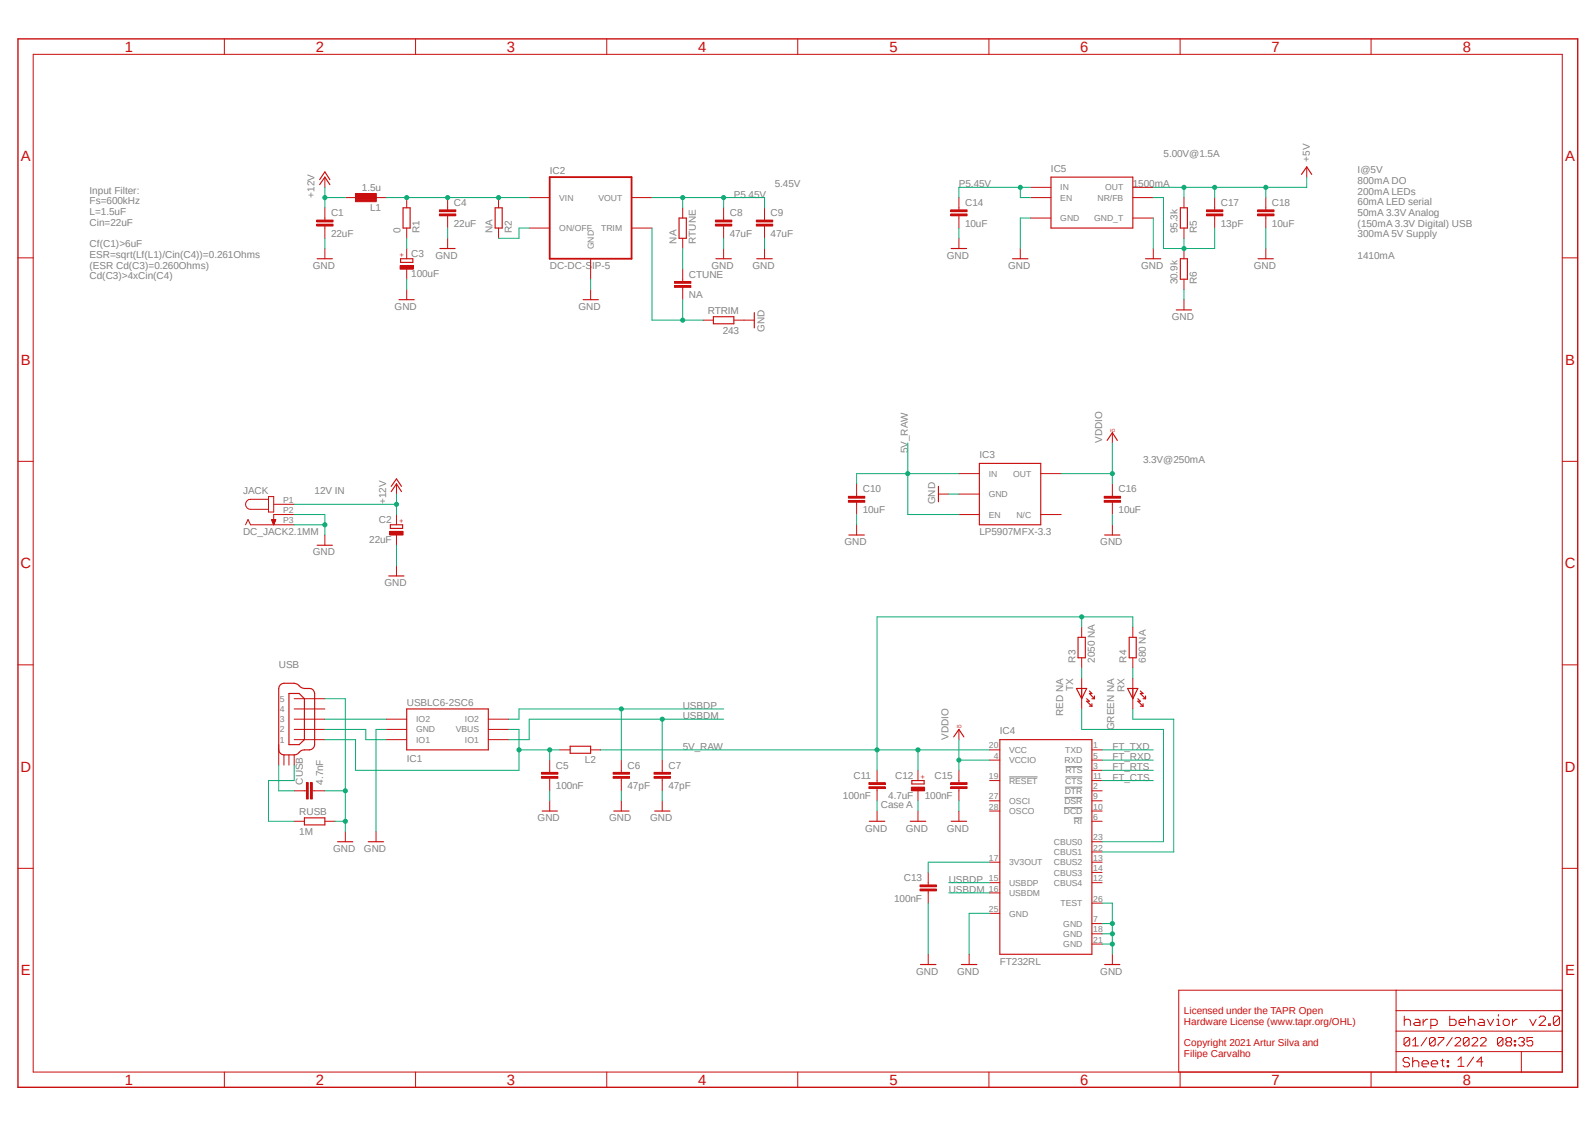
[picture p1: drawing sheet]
<svg xmlns="http://www.w3.org/2000/svg" width="297mm" height="210mm" viewBox="0 0 297 210" stroke-linecap="round" stroke-linejoin="round" font-family="sans-serif">
<path d="M3 7l291.1 195.9M294.1 7l-291.1 195.9" fill="none" stroke="#fff" stroke-width=".19"/>
<path d="M187.9 144.7h5.3M198.1 150.4h3.4M198.2 148.5h3.3M198.3 146.6h3.2M198.4 144.7h3.1M198.4 142.7h3.1M199.9 152.3h1.6" fill="none" stroke="#808080" stroke-width=".19"/>
<path d="M186.2 137.7h17.1v40h-17.1zM169.8 145.3h2.3v.7h-2.3z" fill="none" stroke="#c90d0c" stroke-width=".21"/>
<g fill="none" stroke="#c90d0c" stroke-width=".19">
<path d="M184.3 139.6h1.9M203.3 139.6h1.9M161.8 146.5h3v.3h-3zM161.8 145.7h3v.3h-3zM163.3 143.4v2.3M163.3 146.9v2.2M184.3 151h1.9M184.3 149.1h1.9M184.3 141.5h1.9M184.3 145.3h1.9M203.3 151h1.9M203.3 149.1h1.9"/>
<path d="M203.3 141.5h1.9M203.3 143.4h1.9M203.3 145.3h1.9M203.3 147.2h1.9M203.3 152.9h1.9M203.3 156.7h1.9M203.3 158.6h1.9M171.3 165.5h3.1v.4h-3.1zM171.3 164.8h3.1v.3h-3.1zM172.8 162.4v2.3M172.8 165.9v2.2M184.3 160.5h1.9"/>
<path d="M184.3 164.3h1.9M184.3 166.2h1.9M184.3 170.1h1.9M203.3 160.5h1.9M203.3 164.3h1.9M203.3 172h1.9M203.3 162.4h1.9M203.3 173.9h1.9M203.3 168.1h1.9M203.3 175.8h1.9"/>
</g>
<path d="M161.8 146.6h3M161.8 145.9h3M171.3 165.7h3.1M171.3 164.9h3.1" fill="none" stroke="#c90d0c" stroke-width=".34"/>
<path d="M169.7 146.6h2.5v.6h-2.5z" fill-rule="evenodd" fill="#c90d0c"/>
<g fill="none" stroke="#c90d0c" stroke-width=".19">
<path d="M6.2 10.1h284.7v189.5h-284.7zM41.8 7.2v2.9M77.4 7.2v2.9M113 7.2v2.9M148.5 7.2v2.9M184.1 7.2v2.9M219.8 7.2v2.9M255.3 7.2v2.9M3.3 48h2.9M290.9 48h2.9M3.3 85.9h2.9M45.7 97.7l.5-1 .5 1h8.1"/>
<path d="M50 93h-3.3a.93 .93 0 0 0-1 .9 .93 .93 0 0 0 1 .9h3.3M50 92.5h1v2.8h-1zM50.6 96.7h.8l-.4 1zM50.6 96.8h.7M50.6 96.9h.7M50.7 97h.5M50.7 97h.6M50.7 97.2h.5M50.7 97.1h.5M50.8 97.2h.3M50.8 97.3h.3M50.8 97.5h.3"/>
<path d="M50.8 97.4h.3M50.9 97.5h.1M50.9 97.5h.2M50.9 97.7h.1M50.9 97.6h.1M51 93.9h3.8M54.8 95.8h-3.8v1.9M60.5 99.6v1.9M158 93.2h3v.3h-3zM158 92.4h3v.4h-3zM159.5 90.1v2.3M159.5 93.5v2.3"/>
<path d="M159.5 97.7v1.9M174.8 92h1.9M178.6 88.2h3.8M178.6 95.8h3.8M178.6 92h3.8M193.8 88.2h3.8M193.8 95.8h3.8M205.6 93.2h3.1v.3h-3.1zM205.6 92.4h3.1v.4h-3.1zM207.1 80.6v1.9M207.1 90.1v2.3M207.1 93.5v2.3"/>
<path d="M207.1 97.7v1.9M290.9 85.9h2.9M73.8 105.3v1.9M201.4 116.8v1.9M210.9 116.8v1.9M3.3 123.8h2.9M51.9 138.6v3.9M54.8 137.7h5.7M54.8 135.8h5.7M54.8 133.9h5.7M54.8 130.1h5.7M54.8 132h5.7"/>
<path d="M71.9 137.7h3.8M71.9 135.8h3.8M71.9 133.9h3.8M90.9 137.7h3.8M90.9 135.8h3.8M90.9 133.9h3.8M104.3 139.6h1.9M110 139.6h1.9M178.6 135.8v1.9M201.4 122.5v1.9M201.4 126.3v5.7M210.9 122.5v1.9"/>
<path d="M210.9 126.3v5.7M290.9 123.8h2.9M52.9 140.5v2M53.8 140.5v2M54.8 147.2h2.3M54.8 140.5v2M54.8 152.9h1.9M57.1 145.7h.3v3.1h-.3zM57.8 145.7h.4v3.1h-.4zM58.2 147.2h2.3M60.5 152.9h1.9M64.3 154.8v1.9"/>
<path d="M70 154.8v1.9M100.8 144.6h3.1v.3h-3.1zM100.8 143.8h3.1v.3h-3.1zM102.4 141.5v2.3M102.4 144.9v2.3M102.4 149.1v1.9M114.2 144.6h3v.3h-3zM114.2 143.8h3v.3h-3zM115.7 141.5v2.3M115.7 144.9v2.3M115.7 149.1v1.9M121.8 144.6h3v.3h-3z"/>
<path d="M121.8 143.8h3v.3h-3zM123.3 141.5v2.3M123.3 144.9v2.3M123.3 149.1v1.9M163.3 151v1.9M169.7 146.6h2.5v.6h-2.5zM170.9 143.4v1.9M170.9 147.2v1.9M170.9 151v1.9M177 146.5h3.1v.3h-3.1zM177 145.7h3.1v.3h-3.1zM178.6 143.4v2.3"/>
<path d="M178.6 146.9v2.2M178.6 151v1.9M3.3 161.7h2.9M172.8 177.7v1.9M180.5 177.7v1.9M207.1 177.7v1.9M290.9 161.7h2.9M41.8 199.6v2.8M77.4 199.6v2.8M113 199.6v2.8M148.5 199.6v2.8M184.1 199.6v2.8"/>
<path d="M219.8 199.6v2.8M255.3 199.6v2.8M260 195.8h30.9M260 184.4v15.2M260 192h30.9M260 188.2h30.9M261.5 189.2v1.7M261.5 190.1l.3-.3h.5l.3 .3v.8M262.5 197.2l-.3-.3h-.6l-.3 .3v.3l.3 .3h.6l.3 .3v.3l-.3 .2h-.6l-.3-.2M262.5 193.4l-.2-.2h-.6l-.2 .2v1.1M262.5 193.4v1.1l-.2 .2h-.6l-.2-.2M262.5 193.4l-1 1.1"/>
<path d="M263.1 196.9v1.7M263.1 197.8l.3-.3h.5l.3 .3v.8M263.1 194.7h1M263.1 193.7l.5-.5v1.5M263.5 189.8h.6l.3 .3v.8h-.9l-.3-.3 .3-.2h.9M264.8 198.1h1.2v-.3l-.3-.3h-.6l-.3 .3v.6l.3 .2h.6M265 189.8v1.1M265.7 193.2l-1.1 1.5M265.9 189.8h-.3l-.6 .6M266.4 190.9h.9l.3-.3v-.5l-.3-.3h-.9v1.7M266.5 198.1h1.2v-.3l-.3-.3h-.6l-.3 .3v.6l.3 .2h.6M267.3 193.4l-.3-.2h-.5l-.3 .2v1.1"/>
<path d="M267.3 193.4v1.1l-.3 .2h-.5l-.3-.2M267.3 193.4l-1.1 1.1M267.8 193.2h1.1v.2l-1.1 1.1v.2M268.3 197.5h.6M268.6 197.2v1.2l.3 .2M269.5 197.5h.2v.3h-.2zM269.5 198.4h.2v.2h-.2zM270 189.2v1.7h.8l.3-.3v-.5l-.3-.3h-.8M270.4 193.2l-1 1.5M270.9 193.4l.3-.2h.5l.3 .2v.3l-1.1 1h1.1M271.5 197.4l.6-.6v1.7M271.5 198.5h1.1"/>
<path d="M271.7 190.4h1.2v-.3l-.3-.3h-.6l-.3 .3v.5l.3 .3h.6M273.5 190.1l.3-.3h.5l.3 .3v.8M273.5 189.2v1.7M273.6 193.4l-.3-.2h-.5l-.3 .2v1.1M273.6 193.4v1.1l-.3 .2h-.5l-.3-.2M273.6 193.4l-1.1 1.1M274.1 193.4l.3-.2h.5l.3 .2v.3l-1.1 1h1.1M274.4 196.8l-1.2 1.7M275.5 189.8h.6l.3 .3v.8h-.9l-.3-.3 .3-.2h.9M275.7 193.4l.2-.2h.6l.2 .2v.3l-1 1h1M276.1 197.7h-1.1l.8-.9v1.7M277 189.8l.5 1.1 .6-1.1"/>
<path d="M278.7 189.8h.3v1.1M278.7 190.9h.6M279 188.9v.3M279.9 193.4l-.3-.2h-.5l-.3 .2v1.1M279.9 193.4v1.1l-.3 .2h-.5l-.3-.2M279.9 193.4l-1.1 1.1M279.9 190.1l.3-.3h.6l.3 .3v.5l-.3 .3h-.6l-.3-.3zM280.7 194l-.3-.3v-.3l.3-.2h.5l.3 .2v.3l-.3 .3M280.7 194l-.3 .2v.3l.3 .2h.5l.3-.2v-.3l-.3-.2M280.7 194h.5M281.6 189.8v1.1M282 194.5h.2v.2h-.2z"/>
<path d="M282 193.7h.2v.3h-.2zM282.5 189.8h-.3l-.6 .6M282.8 193.4l.2-.2h.5l.3 .2v.3l-.3 .3M283.3 195.8v3.8M283.3 194h.2M283.5 194l.3 .2v.3l-.3 .2h-.5l-.2-.2M284.9 189.8l.6 1.1 .5-1.1M285.4 193.2h-1v.8l.8-.3 .2 .3v.5l-.2 .2h-.6l-.2-.2M286.6 189.5l.3-.3h.6l.3 .3v.3l-1.2 1.1h1.2M288.4 190.6h.3v.3h-.3zM290.4 189.5v1.1l-.3 .3h-.6l-.2-.3M290.4 189.5l-.3-.3h-.6l-.2 .3v1.1"/>
<path d="M290.4 189.5l-1.1 1.1M290.9 184.4h-71.4v15.2"/>
</g>
<g fill="none" stroke="#c90d0c" stroke-width=".34">
<path d="M158 93.3h3M158 92.6h3M205.6 93.3h3.1M205.6 92.6h3.1M57.2 145.7v3.1M58 145.7v3.1M100.8 144.7h3.1M100.8 144h3.1M114.2 144.7h3M114.2 144h3M121.8 144.7h3M121.8 144h3"/>
<path d="M177 146.6h3.1M177 145.9h3.1"/>
</g>
<g fill="none" stroke="#c90d0c" stroke-width=".21">
<path d="M72.7 97.7h2.3v.7h-2.3zM158.1 99.6h2.9M174.8 90.6v2.8M182.4 86.3h11.4v11.4h-11.4zM205.7 99.6h2.8M206.2 82l.9-1.4 1 1.4M59.1 101.5h2.8M72.4 107.2h2.8M200.7 118.7h1.4v3.8h-1.4zM210.3 118.7h1.3v3.8h-1.3zM52.2 127.5l.7-.3h1.9a1.49 1.49 0 0 1 1.2 .7 3.4 3.4 0 0 0 2 .3l.3 .2 .3 .7v9.5a1.01 1.01 0 0 1-1 1 1.9 1.9 0 0 0-2.1 .7l-.7 .2h-1.9a1.02 1.02 0 0 1-1-.9v-11.4zM53.8 129.1h1.9l1 1v7.6l-1 .9h-1.9z"/>
<path d="M75.7 132h15.2v7.6h-15.2zM106.2 138.9h3.8v1.4h-3.8zM177.6 137.2l1-1.4 .9 1.4M200.4 128.2h2l-1 1.9zM202.4 130.1l.5 .5h-.5l.9 .9M202.9 128.7l.4 .4h-.4l.9 1M202.9 131.5h.4M203.3 130.1h.5M203.3 131v.5M203.8 129.6v.5M210 128.2h1.9l-1 1.9zM211.9 130.1l.4 .5h-.4l1 .9"/>
<path d="M212.3 128.7l.6 .4h-.6l1 1M212.3 131.5h.6M212.9 130.1h.4M212.9 131v.5M213.3 129.6v.5M56.7 152.3h3.8v1.3h-3.8zM62.9 156.7h2.8M68.6 156.7h2.8M101 151h2.8M114.3 151h2.8M121.9 151h2.9M161.9 152.9h2.9"/>
<path d="M169.5 152.9h2.9M177.1 152.9h2.9M171.4 179.6h2.9M179 179.6h2.9M205.7 179.6h2.8"/>
</g>
<path d="M3.3 7.2h290.5v195.2h-290.5z" fill="none" stroke="#c90d0c" stroke-width=".25"/>
<path d="M72.6 98.9h2.5v.7h-2.5z" fill-rule="evenodd" fill="#c90d0c"/>
<g fill="none" stroke="#c90d0c" stroke-width=".19">
<path d="M60.5 38.7v2.2M64.3 36.8h7.6M66.2 36h3.8v1.5h-3.8zM66.2 36.1h3.8M66.2 36.2h3.8M66.2 36.3h3.8M66.2 36.4h3.8M66.2 36.5h3.8M66.2 36.6h3.8M66.2 36.7h3.8M66.2 36.9h3.8M66.2 37h3.8"/>
<path d="M66.2 37.2h3.8M66.2 37.3h3.8M66.2 37.4h3.8M75.7 36.8v1.9M81.8 39.8h3.1v.4h-3.1zM81.8 39.1h3.1v.3h-3.1zM83.4 36.8v2.3M92.8 36.8v1.9M98.6 36.8h3.8M117.6 36.8h3.8M127.1 38.7v1.9M134.7 38.7v2.2"/>
<path d="M142.4 38.7v2.2M59 41.7h3v.4h-3zM59 41h3v.3h-3zM60.5 42.1v2.3M60.5 46.3v1.9M75.7 42.5v1.9M75.7 53.9v1.9M83.4 40.2v2.3M83.4 44.4v1.9M92.8 42.5v1.9M98.6 42.5h3.8M110 48.2v3.8"/>
<path d="M110 53.9v1.9M117.6 42.5h3.8M125.6 53.2h3.1v.3h-3.1zM125.6 52.4h3.1v.3h-3.1zM127.1 44.4v1.9M127.1 50.1v2.3M127.1 53.5v2.3M130.9 59.6h1.9M133.2 41.7h3.1v.4h-3.1zM133.2 41h3.1v.3h-3.1zM134.7 42.1v2.3M134.7 46.3v1.9"/>
<path d="M136.7 59.6h3.8M140.8 41.7h3.1v.4h-3.1zM140.8 41h3.1v.3h-3.1zM142.4 42.1v2.3M142.4 46.3v1.9M72.6 98.9h2.5v.7h-2.5zM73.8 90.1v1.9M73.8 95.8v1.9M73.8 99.6v1.9"/>
</g>
<g fill="none" stroke="#c90d0c" stroke-width=".21">
<path d="M75.1 38.7h1.3v3.8h-1.3zM92.2 38.7h1.3v3.8h-1.3zM59.1 48.2h2.8M74.3 55.8h2.8M74.6 48.2h2.3v.7h-2.3zM81.9 46.3h2.9M108.6 55.8h2.8M126.4 40.6h1.4v3.8h-1.4zM132.8 59h3.9v1.3h-3.9zM133.3 48.2h2.9M140.5 58.2v2.8M140.9 48.2h2.9"/>
<path d="M72.9 91.5l.9-1.4 1 1.4M72.9 90.6l.9-1.4 1 1.4"/>
</g>
<path d="M81.8 39.2h3.1M102.4 33h15.2v15.2h-15.2zM59 41.9h3M59 41.1h3M81.8 40h3.1M125.6 53.3h3.1M125.6 52.6h3.1M133.2 41.9h3.1M133.2 41.1h3.1M140.8 41.9h3.1M140.8 41.1h3.1" fill="none" stroke="#c90d0c" stroke-width=".34"/>
<path d="M74.5 49.4h2.5v.7h-2.5z" fill-rule="evenodd" fill="#c90d0c"/>
<g fill="none" stroke="#c90d0c" stroke-width=".19">
<path d="M60.5 33v1.9M177 39.8h3.1v.4h-3.1zM177 39.1h3.1v.3h-3.1zM178.6 36.8v2.3M191.9 34.9h3.8M191.9 36.8h3.8M210.9 34.9h3.9M210.9 36.8h3.9M220.5 36.8v1.9M224.7 39.8h3v.4h-3zM224.7 39.1h3v.3h-3zM226.2 36.8v2.3"/>
<path d="M234.2 39.8h3v.4h-3zM234.2 39.1h3v.3h-3zM235.7 36.8v2.3M243.3 31.1v1.9M74.5 49.4h2.5v.7h-2.5zM75.7 46.3v1.9M75.7 50.1v1.9M178.6 40.2v2.3M178.6 44.4v1.9M190 46.3v1.9M191.9 40.6h3.8M210.9 40.6h3.9"/>
<path d="M214.8 46.3v1.9M220.5 42.5v1.9M220.5 46.3v1.9M220.5 52v1.9M220.5 55.8v1.9M226.2 40.2v2.3M235.7 40.2v2.3M235.7 46.3v1.9"/>
</g>
<path d="M59.5 34.4l1-1.4 .9 1.4M59.5 33.4l1-1.4 .9 1.4M195.7 33h15.2v9.5h-15.2zM219.8 38.7h1.3v3.8h-1.3zM242.4 32.5l.9-1.4 1 1.4M177.1 46.3h2.9M188.6 48.2h2.8M213.3 48.2h2.9M219 57.7h2.9M219.8 48.2h1.3v3.8h-1.3zM234.3 48.2h2.8" fill="none" stroke="#c90d0c" stroke-width=".21"/>
<path d="M177 39.2h3.1M224.7 39.2h3M234.2 39.2h3M177 40h3.1M224.7 40h3M234.2 40h3" fill="none" stroke="#c90d0c" stroke-width=".34"/>
<path d="M172.8 168.1v9.6M184.3 170.1h-3.8v7.6M205.2 168.1h1.9v9.6M205.2 172h1.9M205.2 173.9h1.9M205.2 175.8h1.9" fill="none" stroke="#0dab76" stroke-width=".19"/>
<circle cx="207.1" cy="175.8" r=".38" fill="#0dab76"/>
<circle cx="207.1" cy="175.8" r=".38" fill="none" stroke="#0dab76" stroke-width=".19"/>
<circle cx="207.1" cy="173.9" r=".38" fill="#0dab76"/>
<circle cx="207.1" cy="173.9" r=".38" fill="none" stroke="#0dab76" stroke-width=".19"/>
<circle cx="207.1" cy="172" r=".38" fill="#0dab76"/>
<g fill="none" stroke="#0dab76" stroke-width=".19">
<path d="M60.5 130.1h3.8v24.7M60.5 147.2h3.8"/>
<circle cx="207.1" cy="172" r=".38"/>
</g>
<circle cx="64.3" cy="147.2" r=".38" fill="#0dab76"/>
<g fill="none" stroke="#0dab76" stroke-width=".19">
<path d="M62.4 152.9h1.9"/>
<circle cx="64.3" cy="147.2" r=".38"/>
</g>
<circle cx="64.3" cy="152.9" r=".38" fill="#0dab76"/>
<g fill="none" stroke="#0dab76" stroke-width=".19">
<path d="M54.8 95.8h5.7v3.8M54.8 97.7h5.7M159.5 95.8v1.9M176.7 92h1.9M207.1 95.8v1.9M71.9 135.8h-1.9v19M102.4 147.2v1.9M115.7 147.2v1.9M123.3 147.2v1.9M163.3 149.1v1.9M170.9 149.1v1.9M178.6 149.1v1.9"/>
<circle cx="64.3" cy="152.9" r=".38"/>
</g>
<circle cx="60.5" cy="97.7" r=".38" fill="#0dab76"/>
<g fill="none" stroke="#0dab76" stroke-width=".19">
<path d="M214.8 34.9h28.5M235.7 34.9v1.9M60.5 44.4v1.9M75.7 52v1.9M83.4 42.5v1.9M110 52v1.9M134.7 44.4v1.9M142.4 44.4v1.9M178.6 42.5v1.9M191.9 40.6h-1.9v5.7M214.8 40.6v5.7M220.5 53.9v1.9"/>
<path d="M235.7 42.5v3.8M73.8 101.5v3.8"/>
<circle cx="60.5" cy="97.7" r=".38"/>
</g>
<circle cx="235.7" cy="34.9" r=".38" fill="#0dab76"/>
<g fill="none" stroke="#0dab76" stroke-width=".19">
<path d="M220.5 34.9v1.9M226.2 34.9v1.9"/>
<circle cx="235.7" cy="34.9" r=".38"/>
</g>
<circle cx="220.5" cy="34.9" r=".38" fill="#0dab76"/>
<circle cx="220.5" cy="34.9" r=".38" fill="none" stroke="#0dab76" stroke-width=".19"/>
<circle cx="226.2" cy="34.9" r=".38" fill="#0dab76"/>
<g fill="none" stroke="#0dab76" stroke-width=".19">
<path d="M243.3 33v1.9M178.6 137.7v5.7M178.6 141.5h5.7"/>
<circle cx="226.2" cy="34.9" r=".38"/>
</g>
<circle cx="178.6" cy="141.5" r=".38" fill="#0dab76"/>
<g fill="none" stroke="#0dab76" stroke-width=".19">
<path d="M197.6 88.2h9.5M207.1 82.5v7.6"/>
<circle cx="178.6" cy="141.5" r=".38"/>
</g>
<circle cx="207.1" cy="88.2" r=".38" fill="#0dab76"/>
<g fill="none" stroke="#0dab76" stroke-width=".19">
<path d="M115.7 132v9.5M134.7 132h-38.1v1.9M176.7 164.3h7.6M184.3 160.5h-11.5v1.9"/>
<circle cx="207.1" cy="88.2" r=".38"/>
</g>
<circle cx="115.7" cy="132" r=".38" fill="#0dab76"/>
<g fill="none" stroke="#0dab76" stroke-width=".19">
<path d="M94.7 133.9h1.9M98.6 133.9h36.1M123.3 133.9v7.6M176.7 166.2h7.6"/>
<circle cx="115.7" cy="132" r=".38"/>
</g>
<circle cx="123.3" cy="133.9" r=".38" fill="#0dab76"/>
<g fill="none" stroke="#0dab76" stroke-width=".19">
<path d="M96.6 135.8v3.8h7.7M98.6 133.9v3.8h-3.9M102.4 139.6v1.9M205.2 139.6h9.6M205.2 141.5h9.6"/>
<circle cx="123.3" cy="133.9" r=".38"/>
</g>
<circle cx="102.4" cy="139.6" r=".38" fill="#0dab76"/>
<g fill="none" stroke="#0dab76" stroke-width=".19">
<path d="M60.5 137.7h5.7v5.7h30.4v-3.8"/>
<circle cx="102.4" cy="139.6" r=".38"/>
</g>
<circle cx="96.6" cy="139.6" r=".38" fill="#0dab76"/>
<g fill="none" stroke="#0dab76" stroke-width=".19">
<path d="M60.5 135.8h7.6v1.9h3.8M60.5 133.9h11.4M94.7 135.8h1.9M170.9 139.6v3.8M184.3 139.6h-21v3.8M201.4 132v3.8h15.3v20.9h-11.5M201.4 124.4v1.9M210.9 124.4v1.9M210.9 132v1.9h7.7v24.7h-13.4M51.9 142.5v4.7h2.9M54.8 142.5v2.8h-4.8v7.6h4.8M205.2 143.4h9.6"/>
<path d="M205.2 145.3h9.6"/>
<circle cx="96.6" cy="139.6" r=".38"/>
</g>
<circle cx="163.3" cy="139.6" r=".38" fill="#0dab76"/>
<circle cx="163.3" cy="139.6" r=".38" fill="none" stroke="#0dab76" stroke-width=".19"/>
<circle cx="170.9" cy="139.6" r=".38" fill="#0dab76"/>
<g fill="none" stroke="#0dab76" stroke-width=".19">
<path d="M201.4 114.9v1.9M210.9 116.8v-1.9h-47.6v24.7h-51.4"/>
<circle cx="170.9" cy="139.6" r=".38"/>
</g>
<circle cx="201.4" cy="114.9" r=".38" fill="#0dab76"/>
<g fill="none" stroke="#0dab76" stroke-width=".19">
<path d="M169 88.2h9.6"/>
<circle cx="201.4" cy="114.9" r=".38"/>
</g>
<circle cx="169" cy="88.2" r=".38" fill="#0dab76"/>
<g fill="none" stroke="#0dab76" stroke-width=".19">
<path d="M73.8 92v3.8M169 82.5v13.3h9.6M169 88.2h-9.5v1.9"/>
<circle cx="169" cy="88.2" r=".38"/>
</g>
<circle cx="73.8" cy="93.9" r=".38" fill="#0dab76"/>
<g fill="none" stroke="#0dab76" stroke-width=".19">
<path d="M60.5 34.9v3.8M60.5 36.8h3.8M54.8 93.9h19"/>
<circle cx="73.8" cy="93.9" r=".38"/>
</g>
<circle cx="60.5" cy="36.8" r=".38" fill="#0dab76"/>
<g fill="none" stroke="#0dab76" stroke-width=".19">
<path d="M121.4 42.5v17.1h9.5M127.1 55.8v3.8"/>
<circle cx="60.5" cy="36.8" r=".38"/>
</g>
<circle cx="127.1" cy="59.6" r=".38" fill="#0dab76"/>
<g fill="none" stroke="#0dab76" stroke-width=".19">
<path d="M83.4 36.8h15.2M98.6 42.5h-2v1.9h-3.8M127.1 46.3v3.8"/>
<circle cx="127.1" cy="59.6" r=".38"/>
</g>
<circle cx="92.8" cy="36.8" r=".38" fill="#0dab76"/>
<g fill="none" stroke="#0dab76" stroke-width=".19">
<path d="M75.7 36.8h7.7"/>
<circle cx="92.8" cy="36.8" r=".38"/>
</g>
<circle cx="83.4" cy="36.8" r=".38" fill="#0dab76"/>
<g fill="none" stroke="#0dab76" stroke-width=".19">
<path d="M71.9 36.8h3.8"/>
<circle cx="83.4" cy="36.8" r=".38"/>
</g>
<circle cx="75.7" cy="36.8" r=".38" fill="#0dab76"/>
<g fill="none" stroke="#0dab76" stroke-width=".19">
<path d="M190 34.9v1.9h1.9M191.9 34.9h-13.3v1.9M75.7 44.4v1.9"/>
<circle cx="75.7" cy="36.8" r=".38"/>
</g>
<circle cx="190" cy="34.9" r=".38" fill="#0dab76"/>
<g fill="none" stroke="#0dab76" stroke-width=".19">
<path d="M121.4 36.8h21v1.9M134.7 36.8v1.9"/>
<circle cx="190" cy="34.9" r=".38"/>
</g>
<circle cx="134.7" cy="36.8" r=".38" fill="#0dab76"/>
<g fill="none" stroke="#0dab76" stroke-width=".19">
<path d="M127.1 36.8v1.9"/>
<circle cx="134.7" cy="36.8" r=".38"/>
</g>
<circle cx="127.1" cy="36.8" r=".38" fill="#0dab76"/>
<g fill="none" stroke="#0dab76" stroke-width=".19">
<path d="M226.2 42.5v3.8h-5.7v-1.9"/>
<circle cx="127.1" cy="36.8" r=".38"/>
</g>
<circle cx="220.5" cy="46.3" r=".38" fill="#0dab76"/>
<g fill="none" stroke="#0dab76" stroke-width=".19">
<path d="M214.8 36.8h1.9v9.5h3.8"/>
<circle cx="220.5" cy="46.3" r=".38"/>
</g>
<g font-size="2.8" fill="#c90d0c">
<text x="23.2" y="9.7">1</text>
<text x="58.8" y="9.7">2</text>
<text x="94.4" y="9.7">3</text>
<text x="130" y="9.7">4</text>
<text x="165.6" y="9.7">5</text>
<text x="201.2" y="9.7">6</text>
<text x="236.8" y="9.7">7</text>
<text x="272.4" y="9.7">8</text>
<text x="3.9" y="30">A</text>
<text x="291.5" y="30">A</text>
<text x="3.9" y="67.9">B</text>
<text x="291.5" y="67.9">B</text>
<text x="3.8" y="105.8">C</text>
<text x="291.4" y="105.8">C</text>
<text x="3.8" y="143.7">D</text>
<text x="291.4" y="143.7">D</text>
<text x="3.9" y="181.6">E</text>
<text x="291.5" y="181.6">E</text>
<text x="23.2" y="202">1</text>
<text x="58.8" y="202">2</text>
<text x="94.4" y="202">3</text>
<text x="130" y="202">4</text>
<text x="165.6" y="202">5</text>
<text x="201.2" y="202">6</text>
<text x="236.8" y="202">7</text>
<text x="272.4" y="202">8</text>
</g>
<g font-size="1.9" fill="#808080">
<text x="216.7" y="29.2">5.00V@1.5A</text>
<text x="67.4" y="35.6">1.5u</text>
<text x="102.4" y="32.4">IC2</text>
<text x="144.3" y="34.9">5.45V</text>
<text x="178.6" y="34.9">P5.45V</text>
<text x="195.7" y="32">IC5</text>
<text x="211" y="34.9">1500mA</text>
<text x="243.9" y="30.1" transform="rotate(-90 243.9 30.1)">+5V</text>
<text x="252.8" y="32.3">I@5V</text>
<text x="252.8" y="34.2">800mA DO</text>
<text x="16.7" y="36.1">Input Filter:</text>
<text x="16.7" y="38.1">Fs=600kHz</text>
<text x="16.7" y="40">L=1.5uF</text>
<text x="58.6" y="36.8" transform="rotate(-90 58.6 36.8)">+12V</text>
<text x="61.6" y="40.3">C1</text>
<text x="68.9" y="39.2">L1</text>
<text x="84.5" y="38.4">C4</text>
<text x="135.9" y="40.3">C8</text>
<text x="136.7" y="36.8">P5.45V</text>
<text x="143.5" y="40.3">C9</text>
<text x="179.7" y="38.4">C14</text>
<text x="227.3" y="38.4">C17</text>
<text x="236.9" y="38.4">C18</text>
<text x="252.8" y="36.2">200mA LEDs</text>
<text x="252.8" y="38.2">60mA LED serial</text>
<text x="252.8" y="40.2">50mA 3.3V Analog</text>
<text x="16.7" y="42">Cin=22uF</text>
<text x="16.7" y="46">Cf(C1)&gt;6uF</text>
<text x="61.6" y="44.1">22uF</text>
<text x="74.5" y="43.4" transform="rotate(-90 74.5 43.4)">0</text>
<text x="76.6" y="47.8">C3</text>
<text x="78.1" y="43.4" transform="rotate(-90 78.1 43.4)">R1</text>
<text x="84.5" y="42.2">22uF</text>
<text x="91.7" y="43.4" transform="rotate(-90 91.7 43.4)">NA</text>
<text x="95.3" y="43.4" transform="rotate(-90 95.3 43.4)">R2</text>
<text x="126" y="45.3" transform="rotate(-90 126 45.3)">NA</text>
<text x="129.6" y="45.3" transform="rotate(-90 129.6 45.3)">RTUNE</text>
<text x="135.9" y="44.1">47uF</text>
<text x="143.5" y="44.1">47uF</text>
<text x="179.7" y="42.2">10uF</text>
<text x="219.3" y="43.4" transform="rotate(-90 219.3 43.4)">95.3k</text>
<text x="222.9" y="43.4" transform="rotate(-90 222.9 43.4)">R5</text>
<text x="227.3" y="42.2">13pF</text>
<text x="236.9" y="42.2">10uF</text>
<text x="252.8" y="42.2">(150mA 3.3V Digital) USB</text>
<text x="252.8" y="44.2">300mA 5V Supply</text>
<text x="16.7" y="48">ESR=sqrt(Lf(L1)/Cin(C4))=0.261Ohms</text>
<text x="16.7" y="50">(ESR Cd(C3)=0.260Ohms)</text>
<text x="16.7" y="52">Cd(C3)&gt;4xCin(C4)</text>
<text x="58.3" y="50.1">GND</text>
<text x="76.6" y="51.6">100uF</text>
<text x="81.1" y="48.2">GND</text>
<text x="102.4" y="50.1">DC-DC-SIP-5</text>
<text x="128.3" y="51.7">CTUNE</text>
<text x="132.5" y="50.1">GND</text>
<text x="140.1" y="50.1">GND</text>
<text x="176.3" y="48.2">GND</text>
<text x="187.7" y="50.1">GND</text>
<text x="212.5" y="50.1">GND</text>
<text x="219.3" y="53" transform="rotate(-90 219.3 53)">30.9k</text>
<text x="222.9" y="53" transform="rotate(-90 222.9 53)">R6</text>
<text x="233.5" y="50.1">GND</text>
<text x="252.8" y="48.2">1410mA</text>
<text x="73.5" y="57.7">GND</text>
<text x="107.7" y="57.7">GND</text>
<text x="128.3" y="55.5">NA</text>
<text x="131.8" y="58.5">RTRIM</text>
<text x="218.2" y="59.6">GND</text>
<text x="134.6" y="62.1">243</text>
<text x="142.4" y="61.8" transform="rotate(-90 142.4 61.8)">GND</text>
<text x="205.2" y="82.5" transform="rotate(-90 205.2 82.5)">VDDIO</text>
<text x="169" y="84.4" transform="rotate(-90 169 84.4)">5V_RAW</text>
<text x="182.4" y="85.3">IC3</text>
<text x="212.9" y="86.3">3.3V@250mA</text>
<text x="45.3" y="92">JACK</text>
<text x="58.6" y="92">12V IN</text>
<text x="71.9" y="93.9" transform="rotate(-90 71.9 93.9)">+12V</text>
<text x="160.7" y="95.5">10uF</text>
<text x="160.7" y="91.7">C10</text>
<text x="174.2" y="93.9" transform="rotate(-90 174.2 93.9)">GND</text>
<text x="208.3" y="95.5">10uF</text>
<text x="208.3" y="91.7">C16</text>
<text x="45.3" y="99.6">DC_JACK2.1MM</text>
<text x="68.7" y="101.1">22uF</text>
<text x="70.6" y="97.3">C2</text>
<text x="157.3" y="101.5">GND</text>
<text x="182.4" y="99.6">LP5907MFX-3.3</text>
<text x="204.9" y="101.5">GND</text>
<text x="58.3" y="103.4">GND</text>
<text x="71.6" y="109.1">GND</text>
<text x="51.9" y="124.4">USB</text>
<text x="200.3" y="123.4" transform="rotate(-90 200.3 123.4)">R3</text>
<text x="203.9" y="123.4" transform="rotate(-90 203.9 123.4)">2050 NA</text>
<text x="209.8" y="123.4" transform="rotate(-90 209.8 123.4)">R4</text>
<text x="213.4" y="123.4" transform="rotate(-90 213.4 123.4)">680 NA</text>
<text x="75.7" y="131.4">USBLC6-2SC6</text>
<text x="127.1" y="132">USBDP</text>
<text x="199.9" y="128.6" transform="rotate(-90 199.9 128.6)">TX</text>
<text x="209.4" y="128.9" transform="rotate(-90 209.4 128.9)">RX</text>
<text x="127.1" y="133.9">USBDM</text>
<text x="176.7" y="137.7" transform="rotate(-90 176.7 137.7)">VDDIO</text>
<text x="186.2" y="136.7">IC4</text>
<text x="197.9" y="133.3" transform="rotate(-90 197.9 133.3)">RED NA</text>
<text x="207.5" y="136" transform="rotate(-90 207.5 136)">GREEN NA</text>
<text x="75.7" y="141.9">IC1</text>
<text x="103.5" y="143.1">C5</text>
<text x="108.9" y="142">L2</text>
<text x="116.8" y="143.1">C6</text>
<text x="124.5" y="143.1">C7</text>
<text x="127.1" y="139.6">5V_RAW</text>
<text x="207.1" y="141.5">FT_RXD</text>
<text x="207.1" y="139.6">FT_TXD</text>
<text x="207.1" y="143.4">FT_RTS</text>
<text x="56.4" y="146.1" transform="rotate(-90 56.4 146.1)">CUSB</text>
<text x="60.2" y="146.1" transform="rotate(-90 60.2 146.1)">4.7nF</text>
<text x="103.5" y="146.9">100nF</text>
<text x="116.8" y="146.9">47pF</text>
<text x="124.5" y="146.9">47pF</text>
<text x="157" y="148.8">100nF</text>
<text x="158.9" y="145">C11</text>
<text x="165.4" y="148.8">4.7uF</text>
<text x="166.7" y="144.9">C12</text>
<text x="172.2" y="148.8">100nF</text>
<text x="174" y="145">C15</text>
<text x="207.1" y="145.3">FT_CTS</text>
<text x="55.7" y="155.4">1M</text>
<text x="55.7" y="151.8">RUSB</text>
<text x="100.1" y="152.9">GND</text>
<text x="113.5" y="152.9">GND</text>
<text x="121.1" y="152.9">GND</text>
<text x="161.1" y="154.8">GND</text>
<text x="164" y="150.5">Case A</text>
<text x="168.7" y="154.8">GND</text>
<text x="176.3" y="154.8">GND</text>
<text x="62.1" y="158.6">GND</text>
<text x="67.8" y="158.6">GND</text>
<text x="166.5" y="167.9">100nF</text>
<text x="168.3" y="164.1">C13</text>
<text x="176.7" y="164.3">USBDP</text>
<text x="176.7" y="166.2">USBDM</text>
<text x="186.2" y="179.6">FT232RL</text>
<text x="170.6" y="181.5">GND</text>
<text x="178.2" y="181.5">GND</text>
<text x="204.9" y="181.5">GND</text>
</g>
<g font-size="1.9" fill="#c90d0c">
<text x="220.5" y="188.8">Licensed under the TAPR Open</text>
<text x="220.5" y="190.8">Hardware License (www.tapr.org/OHL)</text>
<text x="220.5" y="194.7">Copyright 2021 Artur Silva and</text>
<text x="220.5" y="196.7">Filipe Carvalho</text>
</g>
<g font-size="1.6" fill="#808080">
<text x="197.4" y="35.4">IN</text>
<text x="205.8" y="35.4">OUT</text>
<text x="104.1" y="37.3">VIN</text>
<text x="111.4" y="37.3">VOUT</text>
<text x="197.4" y="37.3">EN</text>
<text x="197.4" y="41.1">GND</text>
<text x="203.7" y="41.1">GND_T</text>
<text x="204.4" y="37.3">NR/FB</text>
<text x="104.1" y="43.1">ON/OFF</text>
<text x="110.6" y="46.4" transform="rotate(-90 110.6 46.4)">GND</text>
<text x="112" y="43.1">TRIM</text>
<text x="184.1" y="88.8">IN</text>
<text x="188.6" y="88.8">OUT</text>
<text x="52.7" y="93.6">P1</text>
<text x="52.7" y="95.5">P2</text>
<text x="184.1" y="92.6">GND</text>
<text x="52.7" y="97.5">P3</text>
<text x="184.1" y="96.4">EN</text>
<text x="189.3" y="96.4">N/C</text>
<text x="52.1" y="130.6">5</text>
<text x="52.1" y="132.5">4</text>
<text x="52.1" y="134.5">3</text>
<text x="52.1" y="136.4">2</text>
<text x="77.5" y="136.4">GND</text>
<text x="77.5" y="134.5">IO2</text>
<text x="84.9" y="136.4">VBUS</text>
<text x="86.6" y="134.5">IO2</text>
<text x="52.1" y="138.3">1</text>
<text x="77.5" y="138.3">IO1</text>
<text x="86.6" y="138.3">IO1</text>
<text x="184.1" y="139.3">20</text>
<text x="185" y="141.2">4</text>
<text x="187.9" y="140.2">VCC</text>
<text x="187.9" y="142.1">VCCIO</text>
<text x="198.2" y="142.1">RXD</text>
<text x="198.4" y="140.2">TXD</text>
<text x="198.4" y="144">RTS</text>
<text x="203.6" y="139.3">1</text>
<text x="203.6" y="141.2">5</text>
<text x="203.6" y="143.1">3</text>
<text x="184.1" y="148.8">27</text>
<text x="184.1" y="145">19</text>
<text x="187.9" y="149.7">OSCI</text>
<text x="187.9" y="145.9">RESET</text>
<text x="198.2" y="149.7">DSR</text>
<text x="198.3" y="147.8">DTR</text>
<text x="198.4" y="145.9">CTS</text>
<text x="203.6" y="145">11</text>
<text x="203.6" y="146.9">2</text>
<text x="203.6" y="148.8">9</text>
<text x="184.1" y="150.7">28</text>
<text x="187.9" y="151.6">OSCO</text>
<text x="198.1" y="151.6">DCD</text>
<text x="199.9" y="153.5">RI</text>
<text x="203.6" y="150.7">10</text>
<text x="203.6" y="152.7">6</text>
<text x="184.1" y="160.3">17</text>
<text x="187.9" y="161.1">3V3OUT</text>
<text x="196.3" y="157.3">CBUS0</text>
<text x="196.3" y="159.2">CBUS1</text>
<text x="196.3" y="161.1">CBUS2</text>
<text x="203.6" y="156.5">23</text>
<text x="203.6" y="158.4">22</text>
<text x="203.6" y="160.3">13</text>
<text x="184.1" y="164.1">15</text>
<text x="184.1" y="166">16</text>
<text x="187.9" y="164.9">USBDP</text>
<text x="187.9" y="166.8">USBDM</text>
<text x="196.3" y="163">CBUS3</text>
<text x="196.3" y="164.9">CBUS4</text>
<text x="203.6" y="162.2">14</text>
<text x="203.6" y="164.1">12</text>
<text x="203.6" y="167.9">26</text>
<text x="184.1" y="169.8">25</text>
<text x="187.9" y="170.6">GND</text>
<text x="197.5" y="168.7">TEST</text>
<text x="198" y="172.6">GND</text>
<text x="203.6" y="171.7">7</text>
<text x="203.6" y="173.6">18</text>
<text x="198" y="174.5">GND</text>
<text x="198" y="176.4">GND</text>
<text x="203.6" y="175.5">21</text>
</g>
<g font-size="1.3" fill="#c90d0c">
<text x="75.3" y="47.9" transform="rotate(-90 75.3 47.9)">+</text>
<text x="75.2" y="97.4" transform="rotate(-90 75.2 97.4)">+</text>
<text x="172.3" y="145" transform="rotate(-90 172.3 145)">+</text>
</g>
<g font-size=".8" fill="#c90d0c">
<text x="206.8" y="80.4">IO</text>
<text x="178.2" y="135.6">IO</text>
</g>
</svg>
